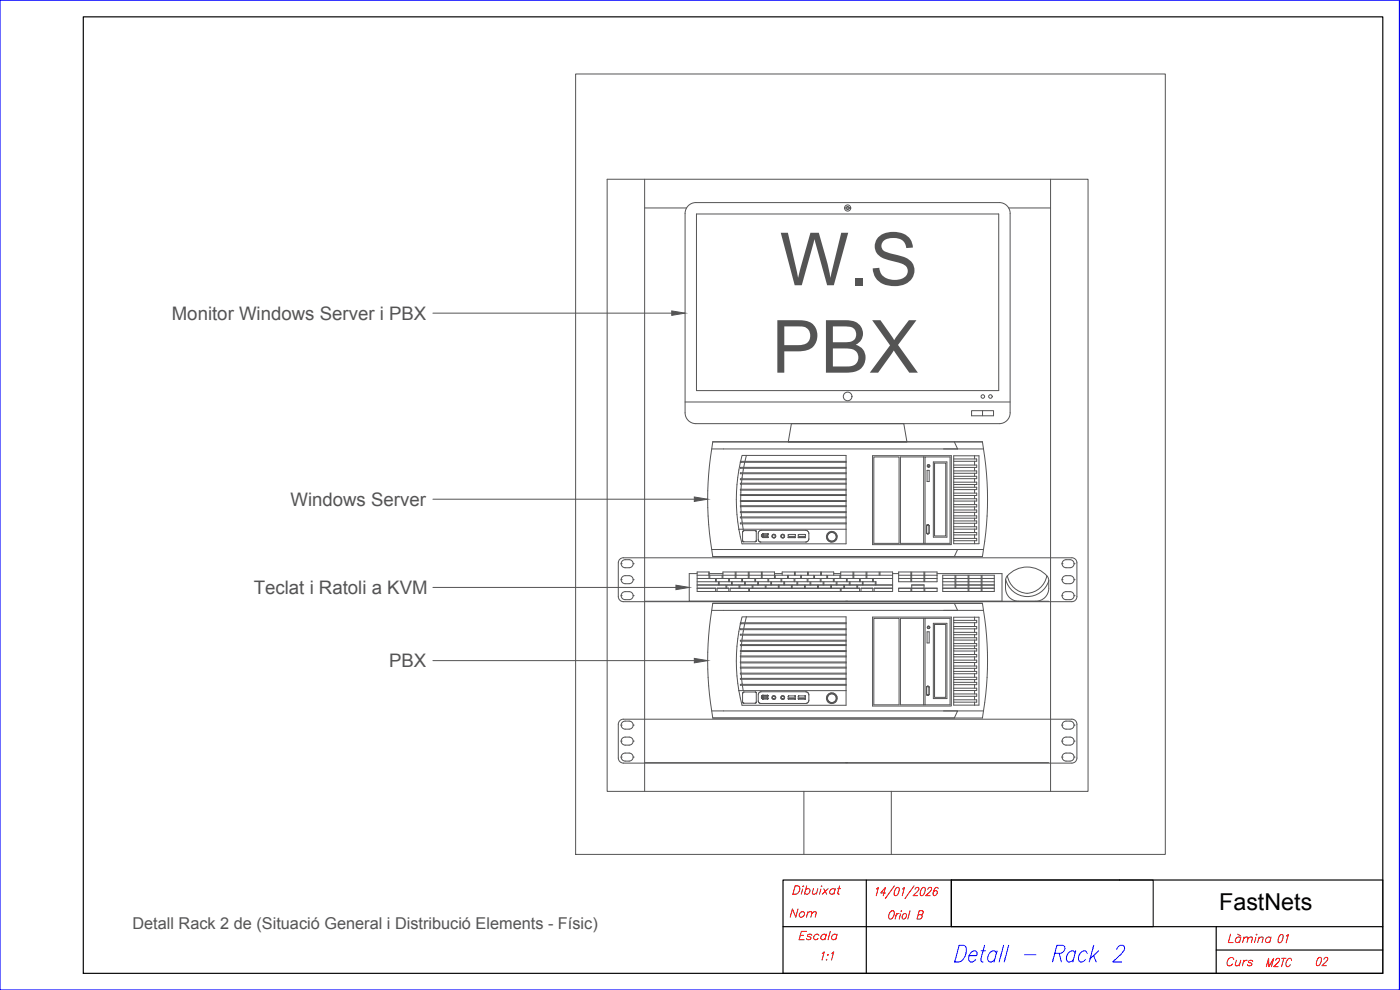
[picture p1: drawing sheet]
<svg xmlns="http://www.w3.org/2000/svg" width="420mm" height="297mm" viewBox="0 0 420 297" stroke-linecap="round" stroke-linejoin="round" font-family="sans-serif">
<!-- layer: Canales -->
<path d="M241.3 237.4v18.9M267.5 237.4v18.9" fill="none" stroke="#545454" stroke-width=".3"/>
<!-- layer: Rack 1 - 2 -->
<path d="M182.2 53.8h144.3v183.6h-144.3z" fill="none" stroke="#545454" stroke-width=".3"/>
<!-- layer: 0 -->
<path d="M193.5 53.8v183.6M315.3 53.8v183.6M193.5 62.4h12.5M253.4 62.4h1.9M302.7 62.4h12.6M129.9 94h71.7M129.9 149.8h78.5M129.9 176.3h73M129.9 198.2h78.5M193.5 180.4h121.2M193.5 228.8h121.2" fill="none" stroke="#545454" stroke-width=".3"/>
<!-- layer: (C)1U - Gestion Cable -->
<g fill="none" stroke="#545454" stroke-width=".3">
<path d="M186.4 178.7h.1M186.4 173.9h.1M186.4 169.1h.1M186.6 178l.6-.4 1.6-.1a1.2 1.2 0 0 1 1.2 1.2 1.2 1.2 0 0 1-1.2 1.2h-1.2a1.2 1.2 0 0 1-1-1.9zM186.6 173.2l.6-.4 1.6-.1a1.2 1.2 0 0 1 1.2 1.2 1.2 1.2 0 0 1-1.2 1.2h-1.6a1.2 1.2 0 0 1-.6-1.9zM186.6 168.4l.6-.4 1.6-.1a1.2 1.2 0 0 1 1.2 1.2 1.2 1.2 0 0 1-1.2 1.2h-1.6a1.2 1.2 0 0 1-.6-1.9zM190 178.7h.1M190 173.9h.1M190 169.1h.1M318.7 178.7h.1M318.7 173.9h.1M318.7 169.1h.1"/>
<path d="M318.7 178.7a1.2 1.2 0 0 0 1.2 1.2h1.2a1.2 1.2 0 0 0 1.2-1.2M318.7 178.7a1.2 1.2 0 0 1 1.2-1.2h1.2a1.2 1.2 0 0 1 1.2 1.2M318.7 173.9a1.2 1.2 0 0 0 1.2 1.2h1.6a1.2 1.2 0 0 0 .8-1.2M318.7 173.9a1.2 1.2 0 0 1 1.2-1.2h1.2a1.2 1.2 0 0 1 1.2 1.2M318.7 169.1a1.2 1.2 0 0 0 1.2 1.2h1.6a1.2 1.2 0 0 0 .8-1.2M318.7 169.1a1.2 1.2 0 0 1 1.2-1.2h1.2a1.2 1.2 0 0 1 1.2 1.2M321.7 167.4h-134.6a1.52 1.52 0 0 0-1.5 1.5v10.1a1.51 1.51 0 0 0 1.5 1.5h134.6M321.7 167.4a1.51 1.51 0 0 1 1.5 1.5v10.1a1.51 1.51 0 0 1-1.5 1.5M322.3 178.7h.1M322.3 173.9h.1M322.3 169.1h.1M186.4 217.6h.1"/>
<path d="M186.6 216.9l.6-.5h1.6a1.2 1.2 0 0 1 1.2 1.2 1.2 1.2 0 0 1-1.2 1.2l-1.6-.1a1.2 1.2 0 0 1-.6-1.8zM190 217.6h.1M318.7 217.6h.1M318.7 217.6a1.2 1.2 0 0 0 1.2 1.2l1.6-.1a1.2 1.2 0 0 0 .8-1.1M318.7 217.6a1.2 1.2 0 0 1 1.2-1.2h1.2a1.2 1.2 0 0 1 1.2 1.2M321.7 215.8h-134.6a1.51 1.51 0 0 0-1.5 1.5v10.2M321.7 215.8a1.51 1.51 0 0 1 1.5 1.5v10.2M322.3 217.6h.1M185.6 227.4a1.52 1.52 0 0 0 1.5 1.6h134.6M186.4 227.2h.1M186.4 222.4h.1M186.6 226.4l.6-.4h1.6a1.2 1.2 0 0 1 1.2 1.1 1.2 1.2 0 0 1-1.2 1.3l-1.6-.1a1.2 1.2 0 0 1-.6-1.9z"/>
<path d="M186.6 221.6l.6-.4h1.6a1.2 1.2 0 0 1 1.2 1.2 1.2 1.2 0 0 1-1.2 1.2l-1.6-.1a1.2 1.2 0 0 1-.6-1.9zM190 227.2h.1M190 222.4h.1M318.7 227.2h.1M318.7 222.4h.1M318.7 227.2a1.2 1.2 0 0 0 1.2 1.2l1.6-.1a1.2 1.2 0 0 0 .8-1.1M318.7 227.2a1.2 1.2 0 0 1 1.2-1.2h1.2a1.2 1.2 0 0 1 1.2 1.2M318.7 222.4a1.2 1.2 0 0 0 1.2 1.2l1.6-.1a1.2 1.2 0 0 0 .8-1.1M318.7 222.4a1.2 1.2 0 0 1 1.2-1.2h1.2a1.2 1.2 0 0 1 1.2 1.2M322.3 227.2h.1M322.3 222.4h.1M323.2 227.4a1.51 1.51 0 0 1-1.5 1.6"/>
</g>
<!-- layer: Pantalla Rack -->
<g fill="none" stroke="#545454" stroke-width=".3">
<path d="M209 64.2h90.7v53h-90.7zM303.1 64v59.9M303.2 64a3.2 3.2 0 0 0-3.3-3.2h-91a3.3 3.3 0 0 0-3.3 3.2v59.9a3.3 3.3 0 0 0 3.3 3.2h91a3.3 3.3 0 0 0 3.3-3.2M205.6 120.6h97.5M236.6 132.6h35.6M237.5 127.1h33.7l1 5.5h-35.6zM291.6 123.2h6.6v1.6h-6.6zM294.9 123.2v1.6M209.2 172.1h-2.3v8.3h93.8v-8.3h-19.5M209.2 176.5h5.6v1M209.2 174.5h6.4v1M209.2 175.5h8.7v1"/>
<path d="M209.2 173.6h5.5v.9M212.8 171.6h-3.6v5.9h58.7v-5.9h-3.8v1M212.8 172.1h4.2M212.8 171.6v1h-3.6M212.8 171.6v2M213 173.6v-1h3.7v1M215 174.5v-.9h3.7v.9M215.2 177.5v-1h3.5v1M215.8 175.5v-1h3.7v1M216.9 173.6l.1-2h3.6v2M216.9 172.6h3.7M218.1 176.5v-1h3.7v1"/>
<path d="M218.9 174.5v-.9h3.7v.9M219.1 177.5v-1h5.6v1M219.8 175.5v-1h3.7v1M220.9 172.6h3.7M222 176.5v-1h3.7v1M222.8 174.5v-.9h3.7v.9M223.7 175.5v-1h3.7v1M224.6 172.6v-1h-3.7v2M224.6 172.6v1M224.8 171.6h3.7v1h-3.7zM224.8 172.6v1M224.9 177.5v-1h27.3v1"/>
<path d="M226 176.5v-1h3.7v1M226.8 174.5v-.9h3.7v.9M227.6 175.5v-1h3.7v1M228.5 172.6v1M228.7 172.6h3.7M229.9 176.5v-1h7.6v1M230.7 174.5v-.9h7.6v.9M231.6 175.5v-1h7.6v1M232.4 172.1h2.3M232.4 172.6v-1h-3.7v2M232.4 172.6v1M232.7 173.6v-1h3.7v1"/>
<path d="M233.6 175.5v1M233.8 175.5v1M234.4 173.6v.9M234.6 173.6v.9M234.7 172.6v-1h3.7v1M235.2 174.5v1M235.5 174.5v1M236.6 173.6v-1h3.7v1M237.7 176.5l.1-1h3.6v1M238.5 174.5l.1-.9h3.6v.9M238.7 172.6v-1h3.7l-.1 1M239.4 175.5v-1h3.7v1"/>
<path d="M240.5 173.6v-1h3.7v1M241.7 176.5v-1h3.7v1M242.5 174.5v-.9h3.7v.9M242.6 172.6v-1h7.6v1M243.3 175.5v-1h3.7v1M244.4 173.6l.1-1h3.6v1M245.6 176.5v-1h3.7v1M246.3 171.6v1M246.4 174.5v-.9h3.7v.9M246.5 171.6v1M247.3 175.5v-1h3.7v1M248.4 173.6v-1h3.7v1"/>
<path d="M249.5 176.5v-1h3.7v1M250.2 172.1h2.1M250.3 174.5v-.9h3.7v.9M251.2 175.5v-1h11.7v1M252.3 172.6h3.7M252.4 177.5v-1h5.6v1M253.5 176.5v-1h3.7v1M254.3 174.5v-.9h3.7v.9M254.9 174.5v1M255.1 174.5v1M256 172.6v-1h-3.7v2M256 172.6v1"/>
<path d="M256.2 172.6v-1h3.7v2M256.2 172.6v1M256.2 172.6h3.7M258.2 174.5v-.9h3.7v.9M258.4 177.5v-1h3.5v1M258.8 174.5v1M259 174.5v1M260.2 172.6v-1h3.7v1M260.2 172.6v1M260.2 172.6h7.7M262.7 174.5v1M267.9 176.5h-5.5v1"/>
<path d="M267.9 172.1h1.8M267.9 175.5h-10.5v1M267.9 173.6h-5.8v.9M269.7 173.6h3.7M269.7 172.6h3.7M273.4 173.6v.9M273.4 177.5v-1h-3.7v1h11.5v-1h-3.7v1M273.6 172.6v-1h3.7v2M273.6 172.6v1.9M273.6 173.6h3.7M273.6 172.6h3.7M273.6 176.5h3.7"/>
<path d="M273.6 177.5v-2h3.7v2M277.3 173.6v.9M277.5 172.6v-1h3.7v2.9h-11.5v-2.9h3.7v2M277.5 172.6v1.9M277.5 173.6h3.7M277.5 172.6h3.7M282.9 176.5h7.6M282.9 175.5h3.7M282.9 174.5h3.7M282.9 173.6h3.7M286.6 176.5v-3.9h-3.7v4.9h15.5v-4.9h-3.7v4.9M286.9 176.5v-3.9h3.6v4.9"/>
<path d="M286.9 175.5h3.6M286.9 174.5h3.6M286.9 173.6h3.6M290.8 176.5h3.7M290.8 177.5v-4.9h3.7v4.9M290.8 175.5h3.7M290.8 174.5h3.7M290.8 173.6h3.7M294.7 176.5h3.7M294.7 175.5h3.7M294.7 174.5h3.7M294.7 173.6h3.7"/>
<path d="M301.8 173.8a6.7 6.7 0 0 0 6.3 5.2 6.7 6.7 0 0 0 6.6-4.7M302.3 172.8a6 6 0 0 0 5.9 5.2 6 6 0 0 0 6-5.2M314.3 172.9a7.8 7.8 0 0 0-12.4 .6l-.1 .7a7.8 7.8 0 0 0 .3 3.8 3.9 3.9 0 0 0 3.6 2.4h5.2a3.9 3.9 0 0 0 3.9-3.9l-.1-2.3M314.3 172.9l.5 1.3"/>
<circle cx="254.4" cy="62.4" r=".93"/>
<circle cx="254.4" cy="62.4" r=".46"/>
<circle cx="254.4" cy="118.9" r="1.3"/>
<circle cx="295" cy="119" r=".53"/>
<circle cx="297.2" cy="119" r=".53"/>
</g>
<!-- layer: Servers -->
<g fill="none" stroke="#545454" stroke-width=".3">
<path d="M213.6 134.7h81.6M213.9 132.6h80.9a97.3 97.3 0 0 1 0 34.4h-80.9a97.3 97.3 0 0 1 0-34.4zM222.2 138.7h.1M222.2 138.7h31.7M222.2 138.7a52.5 52.5 0 0 0-.5 20.1M222.3 138.4l-.1 .3M222.3 138.4h31.6M223.5 138.7l-.3 1.5M224 136.6h-1.3l-.4 1.8M224 136.6h29.9v26.6h-31.2l-1-4.4M224 136.6l-.4 1.8M261.9 136.7h23.6v26.7h-23.6z"/>
<path d="M262.2 137.1h7.6v25.9h-7.6zM277.2 137.1v25.9M277.6 137.1h-7.4v25.9h14.9v-25.9h-7.5v25.9M280.1 138.6h4.1v22.6h-4.1zM280.5 138.9h3.3v21.9h-3.3zM286.2 139.5v.7h6.3M286.2 139.5h6.9v.7h-.6M286.2 137.7v.7h6.3M286.2 137.7h6.9v.7h-.6M286.2 137.7v-.9h7.6v26.3h-7.6v-.9M286.2 138.4v1.1M286.4 132.6l1 2.1"/>
<path d="M292.5 136.8v.9M292.5 138.4v1.1M221.7 158.8h32.2M222.3 150.5v1.2M222.3 148.7v1.5M222.3 152l.1 1.5M222.4 147.1l-.1 1.3M222.4 153.8l.2 1.3M222.5 145.3l-.1 1.5M222.6 155.4l.2 1.5M222.6 143.9l-.1 1.1M222.8 157.2l.2 1.6"/>
<path d="M222.9 142.1l-.2 1.6M223.1 140.5l-.2 1.4M226.6 159.2l-3.5 .1-.2 .4v2.7M226.6 159.2h.1M226.7 159.2l.3 .3v2.7M227.8 159.4l.7-.3h13.4l.5 .2 .3 .5v2l-.2 .5-.6 .3h-13.7l-.4-.2-.2-.4v-2.1zM253.9 151.7h-31.7v.3h31.7M253.9 145h-31.7v.3h31.7M253.9 141.9h-31.7v.2h31.7M253.9 155.1h-31.7v.3h31.7M253.9 140.2h-31.7v.3h31.7M253.9 150.2h-31.7v.3h31.7"/>
<path d="M253.9 153.5h-31.7v.3h31.7M253.9 146.8h-31.7v.3h31.7M253.9 156.9h-31.7v.3h31.7M253.9 148.4h-31.7v.3h31.7M253.9 143.7h-31.7v.2h31.7M278.2 157.5l.4-.1 .3 .4v2.1l-.4 .3M278.2 157.5v2.6M278.2 141.1h.7v3.4h-.7zM278.2 157.6l.4-.1 .2 .3v2.1l-.3 .3M278.2 157.6v2.5M286.2 151.4v.7h6.3M286.2 151.4h6.9v.7h-.6"/>
<path d="M286.2 141.3v.7h6.3M286.2 141.3h6.9v.7h-.6M286.2 154.8v.7h6.3M286.2 154.8h6.9v.7h-.6M286.2 144.7v.7h6.3M286.2 144.7h6.9v.7h-.6M286.2 148v.7h6.3M286.2 148h6.9v.7h-.6M286.2 159.8v.7h6.3M286.2 159.8h6.9v.7h-.6M286.2 158v.8h6.3M286.2 158h6.9v.8h-.6"/>
<path d="M286.2 156.3v.7h6.3M286.2 156.3h6.9v.7h-.6M286.2 153v.7h6.3M286.2 153h6.9v.7h-.6M286.2 149.6v.7h6.3M286.2 149.6h6.9v.7h-.6M286.2 142.9v.7h6.3M286.2 142.9h6.9v.7h-.6M286.2 146.2v.7h6.3M286.2 146.2h6.9v.7h-.6M286.2 140.2v1.1M286.2 142v.9"/>
<path d="M286.2 143.6v1.1M286.2 145.4v.8M286.2 146.9v1.1M286.2 148.7v.9M286.2 150.3v1.1M286.2 152.1v.9M286.2 153.7v1.1M286.2 155.5v.8M286.2 157v1M286.2 158.8v1M292.5 140.2v1.1M292.5 142v.9"/>
<path d="M292.5 143.6v1.1M292.5 145.4v.8M292.5 146.9v1.1M292.5 148.7v.9M292.5 150.3v1.1M292.5 152.1v.9M292.5 153.7v1.1M292.5 155.5v.8M292.5 157v1M292.5 158.8v1M213.6 164.9h73.8l-1 2.1M222.9 162.4h.1"/>
<path d="M222.9 162.4l.4 .2 3.6-.1M226.9 162.4h.1M226.9 162.3v.2M227 162.3h-.1M227 162.2h.1M227 162.2v.1M228.5 160.9l.1 .1M228.5 160.5v.4l.3 .3M228.5 160.5h.1M228.6 160.4l-.1 .1M228.6 160.4h.1M228.6 160.9h.1"/>
<path d="M228.6 160.5v.1M228.6 160.5h.1M228.6 160.9v.1M228.6 160.5v.4M228.6 160.5h-.1M228.6 161l.3 .2M228.8 161.2l.1 .1M228.9 161.2v.1M228.9 160.3l-.3 .2M228.9 161.2h.1M228.9 160.6h1.3v.3h-1.3zM228.9 161.3h1.4"/>
<path d="M228.9 160.3h.1M228.9 161.2h1.4M229 160.2l-.4 .2M229 161.2h.1M229 161.3h.1M229 160.2v.1M230.3 161.2h.1M230.3 160.3h.1M230.4 161.2h.1M230.4 161.2h-.1M230.4 160.3v.9M230.4 160.3h-1.5"/>
<path d="M230.4 160.2h-1.5M230.4 161.3h-.1M230.4 160.2h.1M230.4 160.2v1.1M236.5 161.2l.1 .1M236.6 160.5l-.1 .7M236.6 161.3h.1M236.6 160.4v.1M236.7 160.4h2M236.7 160.4h-.1M236.7 161.3h1.9M236.7 160.9h1.8v.4h-1.8z"/>
<path d="M238.7 160.4v.1M238.7 160.4v.9M238.7 161.3h-.1M238.7 161.2l-.1 .1M239.6 161.2l.1 .1M239.6 161.2v.1M239.6 161.3h.1M239.6 160.4v.8M239.6 160.4h.1M239.7 161.3h1.9M239.7 160.4h-.1M239.7 160.4h1.9"/>
<path d="M239.8 160.9h1.7v.4h-1.7zM239.8 160.4h-.1M241.6 160.4h.1M241.7 160.4h.1M241.7 161.3h-.1M241.7 160.4v.8M241.7 161.2h.1M241.7 161.2l-.1 .1M278.2 160.1l.3 .1M283.2 164.9h12M286.2 161.5v.7h6.3M286.2 161.5h6.9v.7h-.6"/>
<path d="M286.2 160.5v1M292.5 160.5v1M292.5 162.2v.9M213.6 183.1h81.6M213.9 181h80.9a97.3 97.3 0 0 1 0 34.4h-80.9a97.3 97.3 0 0 1 0-34.4zM222.2 187.1h.1M222.2 187.1h31.7M222.2 187.1a52.4 52.4 0 0 0-.5 20.1M222.3 186.9l-.1 .2M222.3 186.9h31.6M222.3 198.9v1.3M222.3 197.1v1.5"/>
<path d="M222.4 195.5l-.1 1.3M222.5 193.7l-.1 1.5M222.6 192.4l-.1 1M222.9 190.6l-.2 1.5M223.1 188.9l-.2 1.4M223.5 187.1l-.3 1.6M224 185.1h-1.3l-.4 1.8M224 185.1h29.9v26.5h-31.2l-1-4.4M224 185.1l-.4 1.8M253.9 193.4h-31.7v.3h31.7M253.9 190.3h-31.7v.3h31.7M253.9 188.7h-31.7v.2h31.7"/>
<path d="M253.9 198.6h-31.7v.3h31.7M253.9 195.2h-31.7v.3h31.7M253.9 196.8h-31.7v.3h31.7M253.9 192.1h-31.7v.3h31.7M261.9 185.2h23.6v26.6h-23.6zM262.2 185.5h7.6v26h-7.6zM277.2 185.5v26M277.6 185.5h-7.4v26h14.9v-26h-7.5v26M278.2 189.6h.7v3.3h-.7zM280.1 187h4.1v22.6h-4.1zM280.5 187.4h3.3v21.8h-3.3zM286.2 199.8v.7h6.3"/>
<path d="M286.2 199.8h6.9v.7h-.6M286.2 189.7v.7h6.3M286.2 189.7h6.9v.7h-.6M286.2 193.1v.7h6.3M286.2 193.1h6.9v.7h-.6M286.2 196.4v.7h6.3M286.2 196.4h6.9v.7h-.6M286.2 188v.7h6.3M286.2 188h6.9v.7h-.6M286.2 186.1v.7h6.3M286.2 186.1h6.9v.7h-.6M286.2 198.1v.7h6.3"/>
<path d="M286.2 198.1h6.9v.7h-.6M286.2 191.4v.7h6.3M286.2 191.4h6.9v.7h-.6M286.2 194.6v.7h6.3M286.2 194.6h6.9v.7h-.6M286.2 186.1v-.9h7.6v26.4h-7.6v-.9M286.2 186.8v1.2M286.2 188.7v1M286.2 190.4v1M286.2 192.1v1M286.2 193.8v.8M286.2 195.3v1.1"/>
<path d="M286.2 197.1v1M286.2 198.8v1M286.4 181l1 2.1M292.5 185.2v.9M292.5 186.8v1.2M292.5 188.7v1M292.5 190.4v1M292.5 192.1v1M292.5 193.8v.8M292.5 195.3v1.1M292.5 197.1v1M292.5 198.8v1"/>
<path d="M213.6 213.3h73.8l-1 2.1M221.7 207.2h.1M221.7 207.2h32.2M222.3 200.4l.1 1.6M222.4 202.2l.2 1.3M222.6 203.8l.2 1.5M222.8 205.6l.2 1.6M222.9 210.7v.1M223 210.9h.1M226.6 207.6l-3.5 .1-.2 .5v2.5M226.6 207.6h.1M226.7 207.6l.3 .3v2.8"/>
<path d="M226.9 210.8h.1M227 210.7l-.4 .3h-3.3l-.4-.2M227 210.7h.1M227.7 207.9l.6-.3h13.6l.5 .2 .3 .5v1.9l-.2 .6-.7 .3h-13.6l-.4-.3-.2-.4zM228.5 209.3l.1 .1M228.5 209.4h.1M228.5 208.9v.5M228.5 208.9h.1M228.6 209.4l.4 .3M228.6 208.8l-.1 .1M228.6 209.3h.1M228.6 209h.1"/>
<path d="M228.6 208.8h.1M228.6 208.9v.5M228.6 209.3v.1M228.6 208.9h.1M228.6 209.4h.1M228.6 209.4l.3 .2M228.8 208.7l-.2 .1M228.9 209.7h1.4M228.9 208.6l1.5 .1M228.9 208.7l-.3 .3M228.9 209.6h1.4M228.9 209.6h.1"/>
<path d="M228.9 209h1.3v.4h-1.3zM228.9 208.6l-.1 .1M228.9 208.6h1.5M228.9 208.7h.1M229 208.6h-.1M229 208.7h-.1M230.3 208.7h.1M230.3 209.6h.1M230.4 209.6h-.1M230.4 208.6h.1M230.4 208.7v.9M230.4 208.7h.1"/>
<path d="M230.4 209.7h-.1M230.4 208.6v.1M230.4 209.7h.1M230.4 209.6v.1M236.5 209v.6M236.5 209.7h.1M236.5 209.6v.1M236.6 208.9l-.1 .1M236.6 209.7h.1M236.6 208.9h.1M236.7 209.7h1.9M236.7 209.4h1.8v.3h-1.8z"/>
<path d="M238.6 209.7h.1M238.6 208.8l.1 .1M238.6 208.8h.1M238.6 208.8l-2 .1M238.7 208.9l-.1 .8M238.7 209.7h-.1M239.6 209v.6M239.6 209.6v.1M239.6 209.7h.1M239.6 208.9v.1M239.6 208.9h.1M239.6 209.7h2"/>
<path d="M239.6 208.8v.1M239.7 208.8h-.1M239.7 208.8h2M239.7 208.8h.1M239.8 209.4h1.7v.3h-1.7zM241.6 208.8h.1M241.6 209.7h.1M241.7 208.9l-.1 .8M241.7 208.9h.1M241.7 209.6v.1M241.7 209.7h.1M253.9 200.2h-31.7v.2h31.7"/>
<path d="M253.9 203.5h-31.7v.3h31.7M253.9 202h-31.7v.2h31.7M253.9 205.3h-31.7v.3h31.7M278.2 206.1l-.1 2.2 .2 .3M278.2 206v.1M278.3 205.9l-.2 .3v2.1l.2 .3M278.3 205.9l.5 .2M278.3 206l.5 .1M278.3 206h-.1M278.8 206.1v2.2l-.5 .3M278.8 206.1l.1 2.2-.3 .3h-.3M283.2 213.3h12"/>
<path d="M286.2 203.2v.7h6.3M286.2 203.2h6.9v.7h-.6M286.2 210v.7h6.3M286.2 210h6.9v.7h-.6M286.2 208.2v.7h6.3M286.2 208.2h6.9v.7h-.6M286.2 206.5v.7h6.3M286.2 206.5h6.9v.7h-.6M286.2 204.7v.7h6.3M286.2 204.7h6.9v.7h-.6M286.2 201.5v.6h6.3M286.2 201.5h6.9v.6h-.6"/>
<path d="M286.2 200.5v1M286.2 202.1v1.1M286.2 203.9v.8M286.2 205.4v1.1M286.2 207.2v1M286.2 208.9v1.1M292.5 200.5v1M292.5 202.1v1.1M292.5 203.9v.8M292.5 205.4v1.1M292.5 207.2v1M292.5 208.9v1.1"/>
<path d="M292.5 210.7v.9"/>
<circle cx="278.7" cy="139.8" r=".38"/>
<circle cx="278.7" cy="139.8" r=".27"/>
<circle cx="232.2" cy="160.9" r=".58"/>
<circle cx="232.2" cy="160.9" r=".41"/>
<circle cx="234.9" cy="160.9" r=".58"/>
<circle cx="234.9" cy="160.9" r=".41"/>
<circle cx="249.6" cy="161.1" r="1.42"/>
<circle cx="249.6" cy="161.1" r="1.62"/>
<circle cx="249.6" cy="161.1" r="1.31"/>
<circle cx="278.7" cy="188.2" r=".38"/>
<circle cx="278.7" cy="188.2" r=".27"/>
<circle cx="232.2" cy="209.3" r=".58"/>
<circle cx="232.2" cy="209.3" r=".41"/>
<circle cx="234.9" cy="209.3" r=".58"/>
<circle cx="234.9" cy="209.3" r=".41"/>
<circle cx="249.6" cy="209.5" r="1.42"/>
<circle cx="249.6" cy="209.5" r="1.62"/>
<circle cx="249.6" cy="209.5" r="1.31"/>
</g>
<!-- layer: (B) 1U - NVR -->
<path d="M172.8 22.2h176.9v234.2h-176.9z" fill="none" stroke="#545454" stroke-width=".3"/>
<!-- layer: Cajetin -->
<path d="M25 5.1h390v286.9h-390zM235 278h180M260 264v28M285.5 264v14M365 278v14M415 264h-180v28h180M365 285h50" fill="none" stroke="#000" stroke-width=".35"/>
<!-- layer: Text_2.5mm -->
<g fill="none" stroke="#f00" stroke-width=".3">
<path d="M238.6 265.8h.9a1.37 1.37 0 0 1 .5 1.5 1.37 1.37 0 0 1-1.2 1h-.8zM240.9 266.7l-.4 1.6M241 265.9h.2zM241.8 267a.74 .74 0 0 1 1.1-.2 .74 .74 0 0 1-.1 1.1 .79 .79 0 0 1-1.3 0M242.1 265.8l-.7 2.5M244.1 266.6l-.3 1.6 .6 .1 .7-.5M245.4 266.6l-.4 1.7M246.4 266.7l-.5 1.6M246.5 265.9h.2zM247.2 266.6l.9 1.7M248.5 266.6l-1.7 1.7M250.6 267a.88 .88 0 0 0-1.3 0 .88 .88 0 0 0 .1 1.3l.9-.4"/>
<path d="M250.7 266.6l-.5 1.7M251.4 266.6h.8M252 265.8l-.6 2v.4l.5 .1M263 266.7l.6-.4-.6 2.4M265.8 267.9h-1.5l1.4-1.6-.6 2.4M267.2 273.6a.63 .63 0 0 1 .6-.4 .63 .63 0 0 1 .6 .4 1.71 1.71 0 0 1-1.4 2.2l-.3-.4v-.6zM268.4 265.8l-2.7 3.8M269 266.4h.8v.9a1.46 1.46 0 0 1-1.1 1.4l-.3-.1v-.9zM269.1 274.1l-.5 1.7M269.8 274.1l-.5 .1-.4 .6M270.3 274.2l-.4 1.6M270.5 273.2v.3z"/>
<path d="M270.8 266.7l.6-.4-.6 2.4M271 274.4l.5-.3a.87 .87 0 0 1 .5 1 .87 .87 0 0 1-1 .7l-.3-.4zM273.1 273.2l-.7 2.6M274.3 265.8l-2.7 3.8M274.6 266.8a.59 .59 0 0 1 .6-.5 .59 .59 0 0 1 .6 .4l-.5 .9-1.3 1.1h1.3M275.6 274.4l1.1-.1 .3-.3v-.6l-1.1-.2-.7 2.6h.9l.4-.3 .3-.6-.4-.5M276.8 266.4h.8v.9a1.46 1.46 0 0 1-1.1 1.4l-.3-.1v-.9zM278.4 266.8a.59 .59 0 0 1 .6-.5 .59 .59 0 0 1 .6 .4l-.5 .9-1.3 1.1h1.4M281.5 266.6v-.2l-.4-.1a2.17 2.17 0 0 0-1 2.3 .79 .79 0 0 0 1.1-.3 .79 .79 0 0 0-.4-1.1l-.8 .7M246.8 286.1l.6-.5-.7 2.5M248 288h.2zM248.3 286.5h.2z"/>
<path d="M249.6 286.1l.6-.5-.7 2.5"/>
</g>
<!-- layer: Altres -->
<path d="M415 264v28" fill="none" stroke="#000" stroke-width=".3"/>
<!-- layer: Cajetin -->
<path d="M0 .1h420v296.9h-420z" fill="none" stroke="#00f" stroke-width=".35"/>
<!-- layer: Text 1 -->
<path d="M285.5 264h60.6v14h-60.6z" fill="none" stroke="#000" stroke-width=".3"/>
<!-- layer: 0 -->
<g fill="#545454" stroke="#545454" stroke-width=".3">
<path d="M201.6 93.3l4 .7-4 .6z"/>
<path d="M208.4 149.1l4 .7-4 .6z"/>
<path d="M208.4 197.5l4 .7-4 .7z"/>
<path d="M202.9 175.6l4 .7-4 .6z"/>
</g>
<g font-size="22" fill="#545454">
<text x="234.1" y="85.6">W.S</text>
<text x="231.6" y="111.8">PBX</text>
</g>
<text font-size="9.3" fill="#00f" x="285.4" y="290">Detall - Rack 2</text>
<text font-size="7" x="365.9" y="273">FastNets</text>
<g font-size="5.7" fill="#f00">
<text x="236" y="276.6">Nom</text>
<text x="238.5" y="283.3">Escala</text>
<text x="367.2" y="284">Làmina</text>
<text x="382.4" y="284">01</text>
<text x="366.9" y="291">Curs</text>
<text x="378.9" y="291.4">M2TC</text>
<text x="393.7" y="291">02</text>
</g>
<g font-size="5.6" fill="#545454">
<text x="51.6" y="96">Monitor Windows Server i PBX</text>
<text x="87.2" y="151.8">Windows Server</text>
<text x="76.2" y="178.2">Teclat i Ratoli a KVM</text>
<text x="116.8" y="200.2">PBX</text>
</g>
<text font-size="4.9" fill="#545454" x="39.8" y="278.8">Detall Rack 2 de (Situació General i Distribució Elements - Físic)</text>
</svg>
